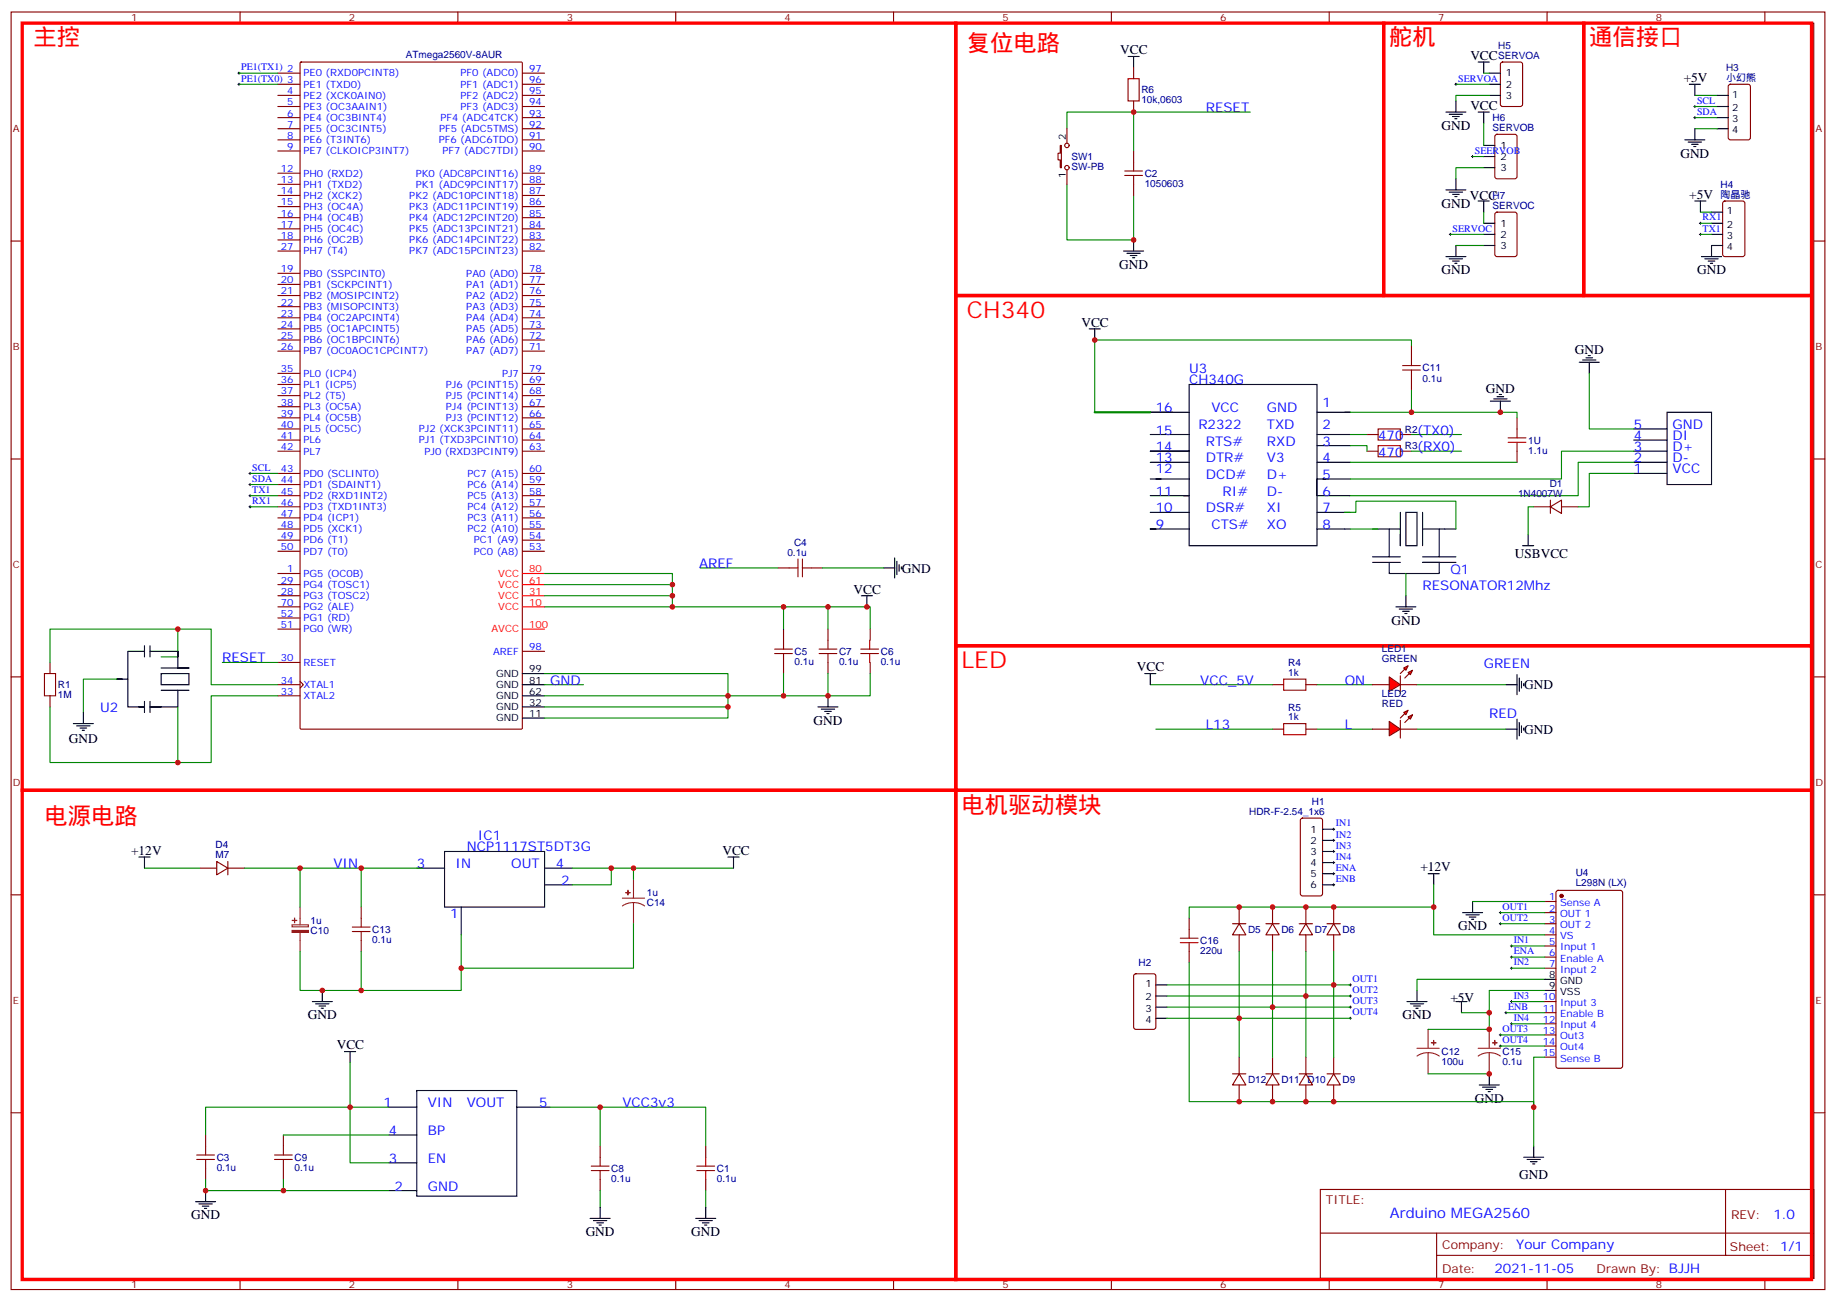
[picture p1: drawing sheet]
<svg xmlns="http://www.w3.org/2000/svg" width="583mm" height="413mm" viewBox="0 0 583 413" stroke-linecap="round" stroke-linejoin="round" font-family="sans-serif">
<g fill="none" stroke="#870000" stroke-width=".35">
<path d="M3.5 3.8h575.8v405.4h-575.8zM7.1 7.3h568.6v398.3h-568.6zM76.2 3.8v3.5M95.3 19.9l.3-.2h69.9l.3 .2v211.1l-.2 .3-70 .1-.3-.2zM145.3 3.8v3.5M214.5 3.8v3.5M283.6 3.8v3.5M352.8 3.8v3.5M421.9 3.8v3.5M476.5 19.9l.5-.2h5.6l.7 .4v13l-.5 .6-5.8 .1-.7-.5-.1-12.9zM491.1 3.8v3.5M560.2 3.8v3.5"/>
<path d="M88.2 26.7h7M88.2 30.3h7M88.2 37.3h7M88.2 33.8h7M88.2 23.2h7M165.8 26.7h7.1M165.8 30.3h7.1M165.8 37.3h7.1M165.8 33.8h7.1M165.8 23.2h7.1M359.8 21.4v3.6M359.8 32v3.6"/>
<path d="M548.8 26.9l.5-.2h5.6l.7 .5v16.5l-.4 .6-5.9 .1-.7-.5v-16.5zM88.2 40.9h7M88.2 44.4h7M88.2 47.9h7M88.2 58.5h7M88.2 55h7M165.8 40.9h7.1M165.8 44.4h7.1M165.8 47.9h7.1M165.8 58.5h7.1M165.8 55h7.1M336.5 46.1h.4v7.1h-.4v-2.5h-.7v-2.1h.7z"/>
<path d="M338.7 40.9v4.5M338.7 53.9v4.6M359.8 47.9v3.5M359.8 58.5v3.5M474.7 42.8l.5-.2h5.6l.7 .4v13l-.4 .7h-5.9l-.7-.4v-13zM3.5 76.5h3.6M88.2 62h7M88.2 72.6h7M88.2 69.1h7M88.2 65.5h7M88.2 76.1h7M88.2 79.7h7"/>
<path d="M165.8 62h7.1M165.8 72.6h7.1M165.8 69.1h7.1M165.8 65.5h7.1M165.8 76.1h7.1M165.8 79.7h7.1M474.7 67.5l.5-.2h5.6l.7 .4v13l-.4 .7h-5.9l-.7-.4v-13zM547 64l.5-.2h5.7l.6 .4 .1 16.5-.5 .7h-5.9l-.6-.4-.1-16.5zM575.7 76.5h3.6M88.2 97.3h7M88.2 90.2h7M88.2 93.8h7"/>
<path d="M88.2 86.7h7M165.8 97.3h7.1M165.8 90.2h7.1M165.8 93.8h7.1M165.8 86.7h7.1M88.2 100.8h7M88.2 111.4h7M88.2 104.4h7M88.2 107.9h7M88.2 118.5h7M165.8 100.8h7.1M165.8 111.4h7.1"/>
<path d="M165.8 104.4h7.1M165.8 107.9h7.1M165.8 118.5h7.1M448 109.6v3.6M88.2 125.5h7M88.2 122h7M88.2 129h7M88.2 132.6h7M88.2 136.1h7M88.2 139.6h7M165.8 125.5h7.1M165.8 122h7.1"/>
<path d="M165.8 129h7.1M165.8 132.6h7.1M165.8 136.1h7.1M165.8 139.6h7.1M433.9 137.9h3.5M444.5 137.9h3.5M448 120.2v3.6M481.5 132.6v3.5M3.5 145.6h3.6M88.2 143.2h7M88.2 157.3h7M88.2 153.7h7"/>
<path d="M88.2 150.2h7M165.8 143.2h7.1M165.8 157.3h7.1M165.8 153.7h7.1M165.8 150.2h7.1M433.9 143.2h3.5M444.5 143.2h3.5M481.5 143.2v3.5M492.1 158.7v4.2M575.7 145.6h3.6M88.2 171.4h7M88.2 167.9h7"/>
<path d="M88.2 164.3h7M88.2 160.8h7M88.2 174.9h7M165.8 171.4h7.1M165.8 167.9h7.1M165.8 164.3h7.1M165.8 160.8h7.1M165.8 174.9h7.1M486.8 160.8h5.3M492.1 160.8l3.6-2.1v4.2zM495.7 160.8h5.2M88.2 182h7"/>
<path d="M88.2 199.6h7M88.2 196.1h7M88.2 192.5h7M88.2 189h7M88.2 185.5h7M246.9 180.2h3.6M248.7 199.6v3.5M257.5 180.2h3.6M262.8 199.6v3.5M276.2 199.6v3.5M3.5 214.8h3.6M15.9 210.2v3.5"/>
<path d="M88.2 210.2h7M88.2 217.2h7M95.2 216.2l1.1 1-1.1 1.1M165.8 206.7h7.1M248.7 210.2v3.5M262.8 210.2v3.5M276.2 210.2v3.5M403.9 217.2h3.6M414.5 217.2h3.5M575.7 214.8h3.6M15.9 220.8v3.5M88.2 220.8h7"/>
<path d="M403.9 231.4h3.6M414.5 231.4h3.5M413 259.8l.5-.2h5.6l.7 .4v23.6l-.5 .6-5.8 .1-.7-.5-.1-23.5zM63.5 275.4h5.3M68.8 273.3l3.5 2.1-3.5 2.2zM72.3 275.4h5.3M72.3 273.3v4.3M3.5 283.9h3.6M114.7 287.8v3.5M114.7 298.4v3.5M377.5 291.3v3.6M391.2 293.1h4.3"/>
<path d="M393.3 293.1l2.2 3.5h-4.3zM393.3 287.8v5.3M393.3 296.6v5.3M401.8 293.1h4.2M403.9 293.1l2.1 3.5h-4.2zM403.9 287.8v5.3M403.9 296.6v5.3M412.4 293.1h4.2M414.5 293.1l2.1 3.5h-4.2zM414.5 287.8v5.3M414.5 296.6v5.3M421.2 293.1h4.2"/>
<path d="M423.3 293.1l2.1 3.5h-4.2zM423.3 287.8v5.3M423.3 296.6v5.3M490.4 296.6h3.5M490.4 293.1h3.5M490.4 289.6h3.5M490.4 286h3.5M494.1 282.7l.5-.2h19.7l.7 .4 .1 55.3-.5 .7h-20l-.7-.4v-55.3zM575.7 283.9h3.6M360.1 309.2l.4-.2h5.7l.6 .4 .1 16.5-.5 .6-5.9 .1-.6-.5-.1-16.4zM377.5 301.9v3.5M490.4 317.8h3.5"/>
<path d="M490.4 307.2h3.5M490.4 303.7h3.5M490.4 300.1h3.5M393.3 335.4v5.3M403.9 335.4v5.3M414.5 335.4v5.3M423.3 335.4v5.3M490.4 335.4h3.5M490.4 331.9h3.5M490.4 328.4h3.5M490.4 324.8h3.5M490.4 321.3h3.5"/>
<path d="M3.5 353.1h3.6M391.2 340.7h4.3M393.3 340.7l2.2 3.5h-4.3zM393.3 344.2v5.3M401.8 340.7h4.2M403.9 340.7l2.1 3.5h-4.2zM403.9 344.2v5.3M412.4 340.7h4.2M414.5 340.7l2.1 3.5h-4.2zM414.5 344.2v5.3M421.2 340.7h4.2M423.3 340.7l2.1 3.5h-4.2z"/>
<path d="M423.3 344.2v5.3M575.7 353.1h3.6M65.3 360.1v3.5M65.3 370.7v3.5M90 360.1v3.5M90 370.7v3.5M190.5 363.6v3.6M190.5 374.2v3.6M224 363.6v3.6M224 374.2v3.6M419.1 377.4h156.6v28.2h-156.6zM547.7 377.4v20.9"/>
<path d="M419.1 391.2h156.5M456 398.3h119.6M456 391.2v14.2M76.2 405.6v3.6M145.3 405.6v3.6M214.5 405.6v3.6M283.6 405.6v3.6M352.8 405.6v3.6M421.9 405.6v3.6M491.1 405.6v3.6M560.2 405.6v3.6"/>
<circle cx="338.7" cy="46.1" r=".71"/>
<circle cx="338.7" cy="53.2" r=".71"/>
</g>
<path d="M165.8 199.6h7.1M165.8 189h7.1M165.8 182h7.1M165.8 192.5h7.1M165.8 185.5h7.1" fill="none" stroke="#f00" stroke-width=".35"/>
<g fill="none" stroke="#000" stroke-width=".35">
<path d="M358.1 17.9h3.5M359.8 17.9v3.5M469.2 19.7h3.5M471 19.7v3.5M459 35.6h6.3M460 36.3h4.3M461.1 37h2.1M461.8 37.7h.7M462.1 32v3.6M469.2 35.6h3.5M471 35.6v3.5M472.7 30.3h3.5"/>
<path d="M472.7 26.7h3.5M472.7 23.2h3.5M536.2 26.7h3.6M538 26.7v3.6M545 30.3h3.6M545 33.8h3.6M545 37.3h3.6M462.1 56.7v3.6M471 53.2h3.5M471 46.1h3.5M471 49.7h3.5M534.8 44.4h6.4"/>
<path d="M535.9 45.1h4.2M536.9 45.8h2.1M537.6 46.5h.7M538 40.9v3.5M545 40.9h3.6M356.7 79.7h6.3M359.8 76.1v3.6M459 60.3h6.3M460 61h4.3M461.1 61.7h2.1M461.8 62.4h.7M462.1 77.9v3.5"/>
<path d="M469.2 63.8h3.5M471 70.8h3.5M471 74.4h3.5M471 77.9h3.5M471 63.8v3.5M538 63.8h3.5M539.8 63.8v3.5M543.3 67.3h3.5M543.3 70.8h3.5M543.3 74.4h3.5M546.8 77.9h-3.5v3.5M357.7 80.4h4.2"/>
<path d="M358.8 81.1h2.1M359.5 81.8h.7M459 81.4h6.3M460 82.1h4.3M461.1 82.8h2.1M461.8 83.5h.7M540.1 81.4h6.4M541.2 82.1h4.2M542.2 82.8h2.1M542.9 83.5h.7M345.7 104.4h3.5M347.5 104.4v3.5"/>
<path d="M501.3 114.9h6.3M502.4 114.2h4.2M503.4 113.5h2.1M504.1 112.8h.7M504.5 114.9v3.6M365.1 137.9h12.4M372.2 130.8h-7.1h12.4M377.5 122h40.5v51.1h-40.5zM418 130.8h10.6h-1.7M418 137.9h10.6M473.1 127.3h6.3M474.1 126.6h4.3"/>
<path d="M475.2 125.9h2.1M475.9 125.2h.7M476.2 127.3v3.5M518.6 139.6h10.6M518.6 136.1h10.6M529.2 130.8h14.1v22.9h-14.1zM365.1 157.3h12.4h-1.8M365.1 146.7h12.4M365.1 152h12.4M377.5 143.2h-12.4h12.4M418 141.4h10.6M418 146.7h10.6"/>
<path d="M419.8 152h8.8M421.6 152h-3.6v5.3h10.6M518.6 146.7h10.6M518.6 150.2h10.6M518.6 143.2h10.6M284 177v6.4M284.7 178.1v4.2M285.4 179.1v2.2M286.1 179.8v.8M365.1 162.6h12.4M366.9 167.9h-1.8h12.4M418 162.6h10.6"/>
<path d="M418 167.9h10.6M435.7 167.9h8.8M435.7 178.4h8.8M441 167.9v8.8h-5.3M441 178.4v3.6h15.8v-3.6h-5.2h10.5M441 176.7h3.5M444.5 162.6v10.5v-3.5M446.3 162.6h3.5v10.5h-3.5zM451.6 167.9h10.5M451.6 162.6v10.5M451.6 176.7h10.5M456.8 167.9v8.8"/>
<path d="M483.3 173.1h3.5M485.1 169.6v3.5M273.4 189h3.5M275.2 189v3.5M280.5 180.2h3.5M443.1 192.5h6.3M444.1 193.3h4.3M445.2 194h2.1M445.9 194.7h.7M446.3 189v3.5M38.8 215.5h-1.8h3.6M45.9 206.7h-5.3v17.6h5.3h-1.8"/>
<path d="M45.9 204.9v3.5M47.6 206.7h8.8M47.6 204.9v3.5M51.2 213.7h8.8v3.5h-8.8zM51.2 219h8.8M56.4 208.4v-1.7v5.2h3.6h-8.8M56.4 219v5.3h-8.8h3.6M165.8 217.2h7.1M165.8 213.7h7.1M363.4 213.7h3.5M365.1 213.7v3.5M478 217.2h3.5"/>
<path d="M481.5 214.1v6.3M482.2 215.1v4.3M483 216.2v2.1M483.7 216.9v.7M23.3 229.6h6.3M24.3 230.3h4.3M25.4 231h2.1M26.1 231.7h.7M26.5 226.1v3.5M45.9 222.5v3.6M47.6 222.5v3.6M165.8 227.8h7.1"/>
<path d="M165.8 224.3h7.1M165.8 220.8h7.1M259.6 224.3h6.4M260.7 225h4.2M261.8 225.7h2.1M262.5 226.4h.7M262.8 220.8v3.5M478 231.4h3.5M481.5 228.2v6.3M482.2 229.2v4.3M483 230.3v2.1M483.7 231v.7"/>
<path d="M44.1 271.9h3.5M45.9 271.9v3.5M132.3 275.4h8.8M141.1 270.2h31.8v17.6h-31.8zM172.9 275.4h8.8M231.1 271.9h3.5M232.8 271.9v3.5M419.8 277.2h3.5M419.8 263.1h3.5M419.8 266.6h3.5M419.8 270.2h3.5M419.8 273.7h3.5"/>
<path d="M453.3 277.2h3.5M455.1 277.2v3.5M146.4 287.8v8.8M172.9 280.7h8.8M419.8 280.7h3.5M464.3 289.6h6.3M465.3 290.3h4.2M466.4 291h2.1M467.1 291.7h.7M467.4 286v3.6M99.1 317.8h6.4M100.2 318.5h4.2"/>
<path d="M101.2 319.2h2.2M102 319.9h.7M102.3 314.3v3.5M366.9 312.5h3.5M366.9 316h3.5M366.9 319.5h3.5M446.6 317.8h6.4M447.7 318.5h4.2M448.7 319.2h2.1M449.4 319.9h.7M449.8 314.3v3.5M462.1 317.8h3.6"/>
<path d="M463.9 317.8v3.5M490.4 314.3h3.5M490.4 310.7h3.5M109.4 333.7h3.5M111.1 333.7v3.5M366.9 323.1h3.5M123.5 351.3h8.8M132.3 346h31.7v33.5h-31.7zM164 351.3h10.6M469.5 344.2h6.4M470.6 344.9h4.2M471.7 345.7h2.1"/>
<path d="M472.4 346.4h.7M472.7 340.7v3.5M65.3 377.8v3.5M123.5 360.1h8.8M123.5 368.9h8.8M123.5 377.8h8.8M483.7 367.2h6.3M484.7 367.9h4.2M485.8 368.6h2.1M486.5 369.3h.7M486.8 363.6v3.6M62.1 381.3h6.3"/>
<path d="M63.1 382h4.3M64.2 382.7h2.1M64.9 383.4h.7M187.3 386.6h6.4M188.4 387.3h4.2M189.4 388h2.2M190.1 388.7h.8M190.5 383v3.6M220.8 386.6h6.4M221.9 387.3h4.2M223 388h2.1M223.7 388.7h.7"/>
<path d="M224 383v3.6"/>
</g>
<g fill="none" stroke="#008700" stroke-width=".35">
<path d="M359.8 35.6v12.3M396.9 35.6h-58.2v5.3M462.1 26.7h10.6M471 39.1v7M471 23.2h1.7M472.7 30.3h-10.6v1.7M538 30.3h7M538 33.8h7M538 37.3h7M338.7 58.5v17.6h21.1v-14.1M467.4 49.7h3.6M471 53.2h-8.9v3.5"/>
<path d="M538 40.9h7M460.4 74.4h10.6M462.1 77.9h8.9M471 67.3v3.5M539.8 70.8h3.5M539.8 74.4h3.5M539.8 67.3h3.5M448 109.6v-1.7h-100.5v22.9M504.5 118.5v17.6h14.1M428.6 137.9h5.3M448 123.8v7h-19.4M448 130.8h33.5v1.8"/>
<path d="M448 137.9h15.9M428.6 141.4h5.3v1.8M428.6 146.7h52.9M448 143.2h15.9M518.6 143.2h-22.9v8.8h-67.1M518.6 146.7h-17.7v10.6h-72.3M518.6 150.2h-14.1v10.6h-3.6M426.9 162.6h3.5v-3.6h31.7v8.9M428.6 167.9h8.8M486.8 160.8h-1.7v8.8M56.4 199.6h-40.5v10.6M172.9 185.5h40.5v3.5h-40.5"/>
<path d="M172.9 182h40.5v3.5M172.9 192.5h103.3v7.1M213.4 189v3.5M222.2 180.2h24.7M248.7 192.5v7.1M261.1 180.2h19.4M262.8 192.5v7.1M446.3 182v7M37 215.5h-10.5v10.6M51.2 208.4h5.2v-8.8h10.6v17.6h21.2M70.6 210.2h17.6M172.9 213.7h58.2v10.6h-58.2"/>
<path d="M172.9 217.2h12.3M248.7 213.7v7.1M262.8 213.7v7.1M276.2 213.7v7.1h-103.3M365.1 217.2h38.8M418 217.2h17.7M449.8 217.2h28.2M15.9 224.3v17.6h40.5v-17.6M88.2 220.8h-21.2v21.1h-10.6M231.1 224.3v3.5h-58.2M366.9 231.4h37M418 231.4h17.7"/>
<path d="M449.8 231.4h28.2M45.9 275.4h17.6M77.6 275.4h56.5M95.2 275.4v12.4M114.7 275.4v12.4M181.7 275.4h19.4v3.6M194 275.4v5.3h-12.3M201.1 275.4h31.7M146.4 296.6v17.7h-51.2v-12.4M201.1 293.1v14.1h-54.7M455.1 280.7v15.9h35.3M455.1 287.8h-77.6v3.5"/>
<path d="M467.4 286h23M476.2 289.6h14.2M476.2 293.1h14.2M114.7 301.9v12.4M370.4 312.5h58.2M370.4 316h58.2M370.4 319.5h58.2M377.5 305.4v44.1h109.3v1.8M393.3 301.9v33.5M403.9 301.9v33.5M414.5 301.9v33.5M423.3 301.9v33.5"/>
<path d="M479.8 300.1h10.6M479.8 317.8h10.6M479.8 307.2h10.6M479.8 303.7h10.6M490.4 310.7h-40.6v3.6M490.4 314.3h-17.7v7h-8.8M111.1 337.2v31.7h12.4M370.4 323.1h58.2M472.7 321.3v5.3h-19.4M476.2 328.4h14.2M476.2 331.9h14.2M478 321.3h12.4"/>
<path d="M479.8 324.8h10.6M490.4 335.4h-3.6v28.2M123.5 351.3h-58.2v8.8M174.6 351.3h49.4v12.3M190.5 351.3v12.3M453.3 340.7h19.4M65.3 374.2v3.6h58.2M90 360.1h33.5M90 374.2v3.6M190.5 377.8v5.2M224 377.8v5.2"/>
</g>
<g fill="none" stroke="#a10000" stroke-width=".35">
<path d="M358.1 25h3.5v7h-3.5zM357 55.7h5.7M357 54.3h5.7M359.8 51.4v2.9M359.8 55.7v2.8M445.2 117.4h5.6M445.2 116h5.6M448 113.2v2.8M448 117.4v2.8M437.4 136.1h7.1v3.5h-7.1zM478.7 138.9h5.7M481.5 136.1v2.8"/>
<path d="M437.4 141.4h7.1v3.5h-7.1zM478.7 140.3h5.7M481.5 140.3v2.9M253.3 177.4v5.6M254.7 177.4v5.6M250.5 180.2h2.8M254.7 180.2h2.8M14.1 213.7h3.5v7.1h-3.5zM245.9 207.4h5.6M245.9 206h5.6M248.7 203.1v2.9M248.7 207.4v2.8"/>
<path d="M260 207.4h5.6M260 206h5.6M262.8 203.1v2.9M262.8 207.4v2.8M273.2 207.4h5.7M273.2 206h5.7M276 203.1v2.9M276 207.4v2.8M407.5 215.5h7v3.5h-7zM407.5 229.6h7v3.5h-7zM111.8 295.6h5.7M111.8 294.1h5.7"/>
<path d="M114.7 291.3v2.8M114.7 295.6v2.8M374.6 299.1h5.7M374.6 297.7h5.7M377.5 294.9v2.8M377.5 299.1v2.8M62.4 367.9h5.7M62.4 366.5h5.7M65.3 363.6v2.9M65.3 367.9v2.8M87.1 367.9h5.7M87.1 366.5h5.7"/>
<path d="M90 363.6v2.9M90 367.9v2.8M187.7 371.4h5.6M187.7 370h5.6M190.5 367.2v2.8M190.5 371.4v2.8M221.2 371.4h5.6M221.2 370h5.6M224 367.2v2.8M224 371.4v2.8"/>
</g>
<path d="M347.5 130.8h17.6" fill="none" stroke="#008700" stroke-width=".71"/>
<g fill="none" stroke="#8c2424" stroke-width=".35">
<path d="M201.1 279v6M92.7 293.4h5.2v.7h-5.2zM95.2 287.8v5.6M95.2 295.9v6M197.6 285h7M201.1 286.4l1.8 .2 1.7 .8M201.1 286.4l-1.9 .2-1.6 .8M201.1 286.4v6.7M449.8 332.6h7M453.3 334l-1.8 .2-1.7 .9M453.3 334l1.9 .2 1.6 .9M453.3 326.6v6"/>
<path d="M453.3 334v6.7M469.2 332.6h7M472.7 334l-1.8 .2-1.7 .9M472.7 334l1.9 .2 1.6 .9M472.7 326.6v6M472.7 334v6.7"/>
</g>
<g fill="#8c2424" stroke="#8c2424" stroke-width=".35">
<path d="M92.7 295.2h5.2v.6h-5.2z"/>
<path d="M92.8 292l1.4 .1z"/>
<path d="M93.5 291.3v1.4z"/>
<path d="M198.6 283.2h1.4z"/>
<path d="M199.3 282.5l.1 1.4z"/>
<path d="M454.4 330.8l1.4 .1z"/>
<path d="M455 330.1l.1 1.4z"/>
<path d="M473.8 330.8l1.4 .1z"/>
<path d="M474.5 330.1v1.4z"/>
</g>
<g fill="none" stroke="#000" stroke-width=".32">
<path d="M461.8 26.7h.7M462.1 26.4v.7M537.6 33.8h.7M537.6 37.3h.7M538 33.4v.7M538 37v.7M467.1 49.7h.7M467.4 49.3v.7M460 74.4h.7M460.4 74v.7M539.4 70.8h.7M539.4 74.4h.7"/>
<path d="M539.8 70.5v.7M539.8 74v.7M423 263.1h.7M423 266.6h.7M423 270.2h.7M423 273.7h.7M423 277.2h.7M423.3 262.7v.8M423.3 266.3v.7M423.3 269.8v.7M423.3 273.3v.7M423.3 276.9v.7"/>
<path d="M423 280.7h.7M423.3 280.4v.7M475.9 289.6h.7M475.9 293.1h.7M476.2 289.2v.7M476.2 292.7v.7M479.8 299.8v.7M428.3 312.5h.7M428.3 316h.7M428.3 319.5h.7M428.6 312.1v.7M428.6 315.7v.7"/>
<path d="M428.6 319.2v.7M479.4 300.1h.7M479.4 307.2h.7M479.4 317.8h.7M479.4 303.7h.7M479.8 303.3v.7M479.8 306.8v.8M479.8 317.4v.7M428.3 323.1h.7M428.6 322.7v.7M475.9 328.4h.7M475.9 331.9h.7"/>
<path d="M476.2 328v.7M476.2 331.5v.7M477.7 321.3h.7M478 321v.7M479.4 324.8h.7M479.8 324.5v.7"/>
</g>
<circle cx="495.7" cy="284.3" r=".53" fill="#870000" stroke="#870000" stroke-width=".35"/>
<path d="M303.4 7.3h135.8v86.5h-135.8zM439.2 7.3h63.5v86.5h-63.5zM502.7 7.3h72.3v86.5h-72.3zM303.4 93.8h271.6v111.1h-271.6zM303.4 204.9h271.6v45.9h-271.6zM7.1 250.8h296.3v155.2h-296.3z" fill="none" stroke="#f00" stroke-width="1.1"/>
<g fill="#f00" stroke="#870000" stroke-width=".35">
<path d="M441 214.8l3.5 2.4-3.5 2.2z"/>
<path d="M444.5 214.4v5.7z"/>
</g>
<g fill="#870000" stroke="#870000" stroke-width=".35">
<path d="M444.5 213.7l1.4-1.4z"/>
<path d="M445.9 215.1l1.4-1.4z"/>
</g>
<g fill="#f00" stroke="#870000" stroke-width=".35">
<path d="M445.6 211.9l1.4-.7-.7 1.5z"/>
<path d="M447 213.4l1.4-.7-.7 1.4z"/>
</g>
<path d="M435.7 217.2h5.3M444.5 217.2h5.3" fill="none" stroke="#870000" stroke-width=".35"/>
<g fill="#f00" stroke="#870000" stroke-width=".35">
<path d="M441 228.9l3.5 2.5-3.5 2.1z"/>
<path d="M444.5 228.5v5.7z"/>
</g>
<g fill="#870000" stroke="#870000" stroke-width=".35">
<path d="M444.5 227.8l1.4-1.4z"/>
<path d="M445.9 229.2l1.4-1.4z"/>
</g>
<g fill="#f00" stroke="#870000" stroke-width=".35">
<path d="M445.6 226.1l1.4-.7-.7 1.4z"/>
<path d="M447 227.5l1.4-.7-.7 1.4z"/>
</g>
<path d="M435.7 231.4h5.3M444.5 231.4h5.3" fill="none" stroke="#870000" stroke-width=".35"/>
<path d="M303.4 250.8h271.6v155.2h-271.6z" fill="none" stroke="#f00" stroke-width="1.1"/>
<path d="M75.5 26.7h.7M75.5 23.2h.7M75.8 22.9v.7M75.8 26.4v.7M79 150.2h.7M79 153.7h.7M79 157.3h.7M79.4 149.9v.7M79.4 153.4v.7M79.4 156.9v.7M79 160.8h.7M79.4 160.4v.7" fill="none" stroke="#000" stroke-width=".32"/>
<path d="M75.8 26.7h12.4M75.8 23.2h12.4M79.4 150.2h8.8M79.4 153.7h8.8M79.4 157.3h8.8M79.4 160.8h8.8" fill="none" stroke="#008700" stroke-width=".35"/>
<g fill="#c00">
<circle cx="448" cy="130.8" r=".88"/>
<circle cx="476.3" cy="130.8" r=".88"/>
<circle cx="359.8" cy="35.6" r=".88"/>
<circle cx="248.7" cy="192.5" r=".88"/>
<circle cx="262.8" cy="192.5" r=".88"/>
<circle cx="213.4" cy="185.5" r=".88"/>
<circle cx="111.1" cy="351.3" r=".88"/>
<circle cx="90" cy="377.8" r=".88"/>
<circle cx="190.5" cy="351.3" r=".88"/>
<circle cx="65.3" cy="377.8" r=".88"/>
<circle cx="359.8" cy="76.1" r=".88"/>
<circle cx="95.3" cy="275.4" r=".88"/>
<circle cx="114.7" cy="275.4" r=".88"/>
<circle cx="114.7" cy="314.3" r=".88"/>
<circle cx="146.4" cy="307.2" r=".88"/>
<circle cx="194" cy="275.4" r=".88"/>
<circle cx="201.1" cy="275.4" r=".88"/>
<circle cx="102.3" cy="314.3" r=".88"/>
<circle cx="213.4" cy="189" r=".88"/>
<circle cx="262.8" cy="220.8" r=".88"/>
<circle cx="248.7" cy="220.8" r=".88"/>
<circle cx="213.4" cy="192.5" r=".88"/>
<circle cx="231.1" cy="220.8" r=".88"/>
<circle cx="231.1" cy="224.3" r=".88"/>
<circle cx="275.2" cy="192.5" r=".88"/>
<circle cx="347.5" cy="107.9" r=".88"/>
<circle cx="472.7" cy="321.3" r=".88"/>
<circle cx="472.7" cy="326.6" r=".88"/>
<circle cx="472.7" cy="340.7" r=".88"/>
<circle cx="403.9" cy="287.8" r=".88"/>
<circle cx="414.5" cy="287.8" r=".88"/>
<circle cx="414.5" cy="349.5" r=".88"/>
<circle cx="403.9" cy="349.5" r=".88"/>
<circle cx="486.8" cy="351.3" r=".88"/>
<circle cx="423.3" cy="349.5" r=".88"/>
<circle cx="455.1" cy="287.8" r=".88"/>
<circle cx="423.3" cy="287.8" r=".88"/>
<circle cx="393.3" cy="287.8" r=".88"/>
<circle cx="393.3" cy="349.5" r=".88"/>
<circle cx="414.5" cy="316" r=".88"/>
<circle cx="403.9" cy="319.5" r=".88"/>
<circle cx="393.3" cy="323.1" r=".88"/>
<circle cx="423.3" cy="312.5" r=".88"/>
<circle cx="56.4" cy="199.6" r=".88"/>
<circle cx="56.4" cy="241.9" r=".88"/>
</g>
<path d="M7.1 7.3h296.3v243.5h-296.3z" fill="none" stroke="#f00" stroke-width="1.1"/>
<g font-size="7.4" fill="#f00">
<text x="10.6" y="14.4">主控</text>
<text x="306.9" y="16.2">复位电路</text>
<text x="441" y="14.4">舵机</text>
<text x="504.5" y="14.4">通信接口</text>
<text x="306.9" y="100.8">CH340</text>
<text x="305.2" y="211.9">LED</text>
<text x="305.2" y="257.8">电机驱动模块</text>
<text x="14.1" y="261.3">电源电路</text>
</g>
<text font-size="4.6" fill="#00f" x="441.2" y="386.4">Arduino MEGA2560</text>
<g font-size="4.2">
<text x="355.6" y="17.2">VCC</text>
<text x="466.7" y="19">VCC</text>
<text x="534.5" y="26">+5V</text>
<text x="466.7" y="34.9">VCC</text>
<text x="457.6" y="41.2">GND</text>
<text x="533.4" y="50">GND</text>
<text x="457.6" y="65.9">GND</text>
<text x="466.6" y="63.5">VCC</text>
<text x="536.2" y="63.1">+5V</text>
<text x="355.2" y="85.3">GND</text>
<text x="457.6" y="87.1">GND</text>
<text x="538.7" y="87.1">GND</text>
<text x="343.3" y="103.6">VCC</text>
<text x="499.9" y="112.5">GND</text>
<text x="471.7" y="124.8">GND</text>
<text x="480.8" y="177">USBVCC</text>
<text x="286.3" y="181.7">GND</text>
<text x="270.9" y="188.3">VCC</text>
<text x="441.7" y="198.2">GND</text>
<text x="360.9" y="213">VCC</text>
<text x="483.8" y="218.6">GND</text>
<text x="258.2" y="229.9">GND</text>
<text x="483.8" y="232.8">GND</text>
<text x="21.9" y="235.6">GND</text>
<text x="41.6" y="271.2">+12V</text>
<text x="229.3" y="271.2">VCC</text>
<text x="450.8" y="276.5">+12V</text>
<text x="462.8" y="295.2">GND</text>
<text x="460.4" y="317.8">+5V</text>
<text x="97.7" y="323.4">GND</text>
<text x="445.2" y="323.4">GND</text>
<text x="106.9" y="333">VCC</text>
<text x="468.1" y="349.9">GND</text>
<text x="482.2" y="373.9">GND</text>
<text x="60.7" y="386.9">GND</text>
<text x="185.9" y="392.2">GND</text>
<text x="219.4" y="392.2">GND</text>
</g>
<g font-size="4.2" fill="#00f">
<text x="382.8" y="35.6">RESET</text>
<text x="377.5" y="118.5">U3</text>
<text x="377.5" y="122">CH340G</text>
<text x="366.9" y="130.8">16</text>
<text x="384.5" y="130.8">VCC</text>
<text x="402.2" y="130.8">GND</text>
<text x="419.8" y="129">1</text>
<text x="366.9" y="137.9">15</text>
<text x="380.4" y="136.1">R2322</text>
<text x="402.2" y="136.1">TXD</text>
<text x="419.8" y="136.1">2</text>
<text x="449.8" y="137.9">(TX0)</text>
<text x="518.6" y="136.1">5</text>
<text x="530.9" y="136.1">GND</text>
<text x="366.9" y="143.2">14</text>
<text x="382.8" y="141.4">RTS#</text>
<text x="402.2" y="141.4">RXD</text>
<text x="419.8" y="141.4">3</text>
<text x="437.4" y="139.6">470</text>
<text x="449.8" y="143.2">(RX0)</text>
<text x="518.6" y="143.2">3</text>
<text x="518.6" y="139.6">4</text>
<text x="530.9" y="139.6">DI</text>
<text x="530.9" y="143.2">D+</text>
<text x="366.9" y="146.7">13</text>
<text x="382.8" y="146.7">DTR#</text>
<text x="402.2" y="146.7">V3</text>
<text x="419.8" y="146.7">4</text>
<text x="437.4" y="144.9">470</text>
<text x="518.6" y="146.7">2</text>
<text x="530.9" y="146.7">D-</text>
<text x="366.9" y="150.2">12</text>
<text x="382.8" y="152">DCD#</text>
<text x="402.2" y="152">D+</text>
<text x="419.8" y="152">5</text>
<text x="518.6" y="150.2">1</text>
<text x="530.9" y="150.2">VCC</text>
<text x="366.9" y="157.3">11</text>
<text x="388.1" y="157.3">RI#</text>
<text x="402.2" y="157.3">D-</text>
<text x="419.8" y="157.3">6</text>
<text x="366.9" y="167.9">9</text>
<text x="366.9" y="162.6">10</text>
<text x="382.8" y="162.6">DSR#</text>
<text x="384.5" y="167.9">CTS#</text>
<text x="402.2" y="162.6">XI</text>
<text x="402.2" y="167.9">XO</text>
<text x="419.8" y="162.6">7</text>
<text x="419.8" y="167.9">8</text>
<text x="221.9" y="180.2">AREF</text>
<text x="460.4" y="182">Q1</text>
<text x="451.6" y="187.3">RESONATOR12Mhz</text>
<text x="70.6" y="210.2">RESET</text>
<text x="471" y="211.9">GREEN</text>
<text x="174.6" y="217.2">GND</text>
<text x="381" y="217.2">VCC_5V</text>
<text x="426.9" y="217.2">ON</text>
<text x="31.7" y="226.1">U2</text>
<text x="472.7" y="227.8">RED</text>
<text x="382.8" y="231.4">L13</text>
<text x="426.9" y="231.4">L</text>
<text x="151.7" y="266.6">IC1</text>
<text x="105.8" y="275.4">VIN</text>
<text x="132.3" y="275.4">3</text>
<text x="144.6" y="275.4">IN</text>
<text x="148.2" y="270.2">NCP1117ST5DT3G</text>
<text x="162.3" y="275.4">OUT</text>
<text x="176.4" y="275.4">4</text>
<text x="178.2" y="280.7">2</text>
<text x="142.9" y="291.3">1</text>
<text x="121.7" y="351.3">1</text>
<text x="135.8" y="351.3">VIN</text>
<text x="148.2" y="351.3">VOUT</text>
<text x="171.1" y="351.3">5</text>
<text x="197.6" y="351.3">VCC3v3</text>
<text x="123.5" y="360.1">4</text>
<text x="135.8" y="360.1">BP</text>
<text x="123.5" y="368.9">3</text>
<text x="135.8" y="368.9">EN</text>
<text x="125.2" y="377.8">2</text>
<text x="135.8" y="377.8">GND</text>
<text x="562.9" y="386.7">1.0</text>
<text x="481.3" y="396.2">Your Company</text>
<text x="474.4" y="404">2021-11-05</text>
</g>
<g font-size="3.9" fill="#800">
<text x="420.9" y="382">TITLE:</text>
<text x="549.5" y="386.7">REV:</text>
<text x="457.8" y="396.2">Company:</text>
<text x="549.1" y="396.8">Sheet: 1/1</text>
<text x="457.8" y="403.9">Date:</text>
<text x="506.8" y="403.9">Drawn By: BJJH</text>
</g>
<g font-size="3.2" fill="#800">
<text x="41.6" y="6.8">1</text>
<text x="110.8" y="6.8">2</text>
<text x="179.9" y="6.8">3</text>
<text x="249.1" y="6.8">4</text>
<text x="318.2" y="6.8">5</text>
<text x="387.3" y="6.8">6</text>
<text x="456.5" y="6.8">7</text>
<text x="525.6" y="6.8">8</text>
<text x="4.1" y="41.9">A</text>
<text x="576.3" y="41.9">A</text>
<text x="4.1" y="111.1">B</text>
<text x="576.3" y="111.1">B</text>
<text x="4.1" y="180.2">C</text>
<text x="576.3" y="180.2">C</text>
<text x="4.1" y="249.3">D</text>
<text x="576.3" y="249.3">D</text>
<text x="4.1" y="318.5">E</text>
<text x="576.3" y="318.5">E</text>
<text x="41.6" y="408.6">1</text>
<text x="110.8" y="408.6">2</text>
<text x="179.9" y="408.6">3</text>
<text x="249.1" y="408.6">4</text>
<text x="318.2" y="408.6">5</text>
<text x="387.3" y="408.6">6</text>
<text x="456.5" y="408.6">7</text>
<text x="525.6" y="408.6">8</text>
</g>
<g font-size="3.2" fill="#000080">
<text x="475.6" y="15.4">H5</text>
<text x="128.8" y="18.4">ATmega2560V-8AUR</text>
<text x="475.6" y="18.6">SERVOA</text>
<text x="547.9" y="22.5">H3</text>
<text x="362.3" y="29.6">R6</text>
<text x="547.9" y="25.7">小幻熊</text>
<text x="362.3" y="32.8">10k,0603</text>
<text x="473.8" y="41.6">SERVOB</text>
<text x="473.8" y="38.3">H6</text>
<text x="340.1" y="54">SW-PB</text>
<text x="340.1" y="50.8">SW1</text>
<text x="363.4" y="59.3">1050603</text>
<text x="363.4" y="56.1">C2</text>
<text x="546.1" y="59.5">H4</text>
<text x="473.8" y="63">H7</text>
<text x="546.1" y="62.7">陶晶驰</text>
<text x="473.8" y="66.3">SERVOC</text>
<text x="451.6" y="117.8">C11</text>
<text x="451.6" y="121">0.1u</text>
<text x="445.9" y="137.2">R2</text>
<text x="445.9" y="142.5">R3</text>
<text x="485.1" y="144">1.1u</text>
<text x="485.1" y="140.8">1U</text>
<text x="491.9" y="154.6">D1</text>
<text x="481.9" y="157.6">1N4007W</text>
<text x="252" y="173.2">C4</text>
<text x="249.9" y="176.3">0.1u</text>
<text x="252.2" y="207.8">C5</text>
<text x="266.4" y="207.8">C7</text>
<text x="279.6" y="207.8">C6</text>
<text x="438.6" y="207">LED1</text>
<text x="252.2" y="211">0.1u</text>
<text x="266.3" y="211">0.1u</text>
<text x="279.6" y="211">0.1u</text>
<text x="408.9" y="214.4">1k</text>
<text x="408.9" y="211.3">R4</text>
<text x="438.6" y="210.2">GREEN</text>
<text x="18.3" y="221.5">1M</text>
<text x="18.3" y="218.4">R1</text>
<text x="438.6" y="221.1">LED2</text>
<text x="408.9" y="225.5">R5</text>
<text x="438.6" y="224.3">RED</text>
<text x="408.9" y="228.5">1k</text>
<text x="416.4" y="255.3">H1</text>
<text x="396.5" y="258.5">HDR-F-2.54_1x6</text>
<text x="68.5" y="269.2">D4</text>
<text x="68.4" y="272.3">M7</text>
<text x="500.2" y="281.3">L298N (LX)</text>
<text x="500.2" y="278.1">U4</text>
<text x="205.3" y="284.2">1u</text>
<text x="205.3" y="287.4">C14</text>
<text x="98.6" y="293">1u</text>
<text x="98.6" y="296.2">C10</text>
<text x="118.2" y="299.2">0.1u</text>
<text x="118.2" y="296">C13</text>
<text x="381" y="299.5">C16</text>
<text x="396.2" y="296">D5</text>
<text x="406.8" y="296">D6</text>
<text x="417.3" y="296">D7</text>
<text x="426.2" y="296">D8</text>
<text x="381" y="302.7">220u</text>
<text x="361.4" y="306.6">H2</text>
<text x="457.6" y="334.8">C12</text>
<text x="477" y="334.8">C15</text>
<text x="457.6" y="338">100u</text>
<text x="477" y="338">0.1u</text>
<text x="396.2" y="343.6">D12</text>
<text x="406.8" y="343.6">D11</text>
<text x="415" y="343.6">D10</text>
<text x="426.2" y="343.6">D9</text>
<text x="68.8" y="371.5">0.1u</text>
<text x="68.8" y="368.3">C3</text>
<text x="93.5" y="371.5">0.1u</text>
<text x="93.5" y="368.3">C9</text>
<text x="194" y="371.8">C8</text>
<text x="227.5" y="371.8">C1</text>
<text x="194" y="375">0.1u</text>
<text x="227.5" y="375">0.1u</text>
</g>
<g font-size="3.2" fill="#00f">
<text x="76.6" y="22.3">PE1(TX1) 2</text>
<text x="167.9" y="22.9">97</text>
<text x="76.6" y="25.9">PE1(TX0) 3</text>
<text x="91.1" y="29.9">4</text>
<text x="96.3" y="27.8">PE1 (TXD0)</text>
<text x="96.3" y="24.3">PE0 (RXD0PCINT8)</text>
<text x="146.2" y="27.8">PF1 (ADC1)</text>
<text x="146.2" y="24.3">PF0 (ADC0)</text>
<text x="167.9" y="26.4">96</text>
<text x="167.9" y="29.9">95</text>
<text x="462.8" y="25.9">SERVOA</text>
<text x="91.1" y="33.4">5</text>
<text x="96.3" y="34.9">PE3 (OC3AAIN1)</text>
<text x="96.3" y="31.3">PE2 (XCK0AIN0)</text>
<text x="146.2" y="31.3">PF2 (ADC2)</text>
<text x="146.2" y="34.9">PF3 (ADC3)</text>
<text x="167.9" y="33.4">94</text>
<text x="538.7" y="32.9">SCL</text>
<text x="91.1" y="37">6</text>
<text x="91.1" y="40.5">7</text>
<text x="96.3" y="38.4">PE4 (OC3BINT4)</text>
<text x="96.3" y="41.9">PE5 (OC3CINT5)</text>
<text x="139.4" y="41.9">PF5 (ADC5TMS)</text>
<text x="139.8" y="38.4">PF4 (ADC4TCK)</text>
<text x="167.9" y="37">93</text>
<text x="167.9" y="40.5">92</text>
<text x="538.7" y="36.4">SDA</text>
<text x="91.1" y="44">8</text>
<text x="91.1" y="47.6">9</text>
<text x="96.3" y="45.4">PE6 (T3INT6)</text>
<text x="139.3" y="45.4">PF6 (ADC6TDO)</text>
<text x="167.9" y="44">91</text>
<text x="167.9" y="47.6">90</text>
<text x="96.3" y="49">PE7 (CLKOICP3INT7)</text>
<text x="140.4" y="49">PF7 (ADC7TDI)</text>
<text x="468.1" y="48.8">SEERVOB</text>
<text x="89.1" y="58.1">13</text>
<text x="89.1" y="54.6">12</text>
<text x="96.3" y="59.5">PH1 (TXD2)</text>
<text x="96.3" y="56">PH0 (RXD2)</text>
<text x="131.9" y="59.5">PK1 (ADC9PCINT17)</text>
<text x="131.9" y="56">PK0 (ADC8PCINT16)</text>
<text x="167.9" y="58.1">88</text>
<text x="167.9" y="54.6">89</text>
<text x="89.1" y="61.7">14</text>
<text x="89.1" y="65.2">15</text>
<text x="96.3" y="63.1">PH2 (XCK2)</text>
<text x="129.9" y="63.1">PK2 (ADC10PCINT18)</text>
<text x="167.9" y="65.2">86</text>
<text x="167.9" y="61.7">87</text>
<text x="89.1" y="68.7">16</text>
<text x="96.3" y="66.6">PH3 (OC4A)</text>
<text x="96.3" y="70.1">PH4 (OC4B)</text>
<text x="129.9" y="70.1">PK4 (ADC12PCINT20)</text>
<text x="129.9" y="66.6">PK3 (ADC11PCINT19)</text>
<text x="167.9" y="68.7">85</text>
<text x="540.5" y="70">RX1</text>
<text x="89.1" y="72.2">17</text>
<text x="89.1" y="75.8">18</text>
<text x="96.3" y="73.7">PH5 (OC4C)</text>
<text x="96.3" y="77.2">PH6 (OC2B)</text>
<text x="129.9" y="73.7">PK5 (ADC13PCINT21)</text>
<text x="129.9" y="77.2">PK6 (ADC14PCINT22)</text>
<text x="167.9" y="72.2">84</text>
<text x="167.9" y="75.8">83</text>
<text x="461.1" y="73.5">SERVOC</text>
<text x="540.5" y="73.5">TX1</text>
<text x="89.1" y="79.3">27</text>
<text x="96.3" y="80.7">PH7 (T4)</text>
<text x="129.9" y="80.7">PK7 (ADC15PCINT23)</text>
<text x="167.9" y="79.3">82</text>
<text x="89.1" y="89.9">20</text>
<text x="89.1" y="86.4">19</text>
<text x="96.3" y="87.8">PB0 (SSPCINT0)</text>
<text x="148" y="87.8">PA0 (AD0)</text>
<text x="167.9" y="89.9">77</text>
<text x="167.9" y="86.4">78</text>
<text x="89.1" y="93.4">21</text>
<text x="96.3" y="94.8">PB2 (MOSIPCINT2)</text>
<text x="96.3" y="91.3">PB1 (SCKPCINT1)</text>
<text x="148" y="91.3">PA1 (AD1)</text>
<text x="148" y="94.8">PA2 (AD2)</text>
<text x="167.9" y="93.4">76</text>
<text x="89.1" y="96.9">22</text>
<text x="89.1" y="100.5">23</text>
<text x="96.3" y="98.4">PB3 (MISOPCINT3)</text>
<text x="96.3" y="101.9">PB4 (OC2APCINT4)</text>
<text x="148" y="101.9">PA4 (AD4)</text>
<text x="148" y="98.4">PA3 (AD3)</text>
<text x="167.9" y="100.5">74</text>
<text x="167.9" y="96.9">75</text>
<text x="89.1" y="107.5">25</text>
<text x="89.1" y="104">24</text>
<text x="96.3" y="105.4">PB5 (OC1APCINT5)</text>
<text x="148" y="105.4">PA5 (AD5)</text>
<text x="167.9" y="104">73</text>
<text x="167.9" y="107.5">72</text>
<text x="89.1" y="111.1">26</text>
<text x="96.3" y="108.9">PB6 (OC1BPCINT6)</text>
<text x="96.3" y="112.5">PB7 (OC0AOC1CPCINT7)</text>
<text x="148" y="112.5">PA7 (AD7)</text>
<text x="148" y="108.9">PA6 (AD6)</text>
<text x="167.9" y="111.1">71</text>
<text x="89.1" y="118.1">35</text>
<text x="96.3" y="119.5">PL0 (ICP4)</text>
<text x="159.4" y="119.5">PJ7</text>
<text x="167.9" y="118.1">79</text>
<text x="89.1" y="125.2">37</text>
<text x="89.1" y="121.6">36</text>
<text x="96.3" y="123">PL1 (ICP5)</text>
<text x="141.6" y="123">PJ6 (PCINT15)</text>
<text x="167.9" y="125.2">68</text>
<text x="167.9" y="121.6">69</text>
<text x="89.1" y="128.7">38</text>
<text x="96.3" y="126.6">PL2 (T5)</text>
<text x="96.3" y="130.1">PL3 (OC5A)</text>
<text x="141.6" y="126.6">PJ5 (PCINT14)</text>
<text x="141.6" y="130.1">PJ4 (PCINT13)</text>
<text x="167.9" y="128.7">67</text>
<text x="89.1" y="132.2">39</text>
<text x="89.1" y="135.7">40</text>
<text x="96.3" y="133.6">PL4 (OC5B)</text>
<text x="96.3" y="137.2">PL5 (OC5C)</text>
<text x="132.9" y="137.2">PJ2 (XCK3PCINT11)</text>
<text x="141.6" y="133.6">PJ3 (PCINT12)</text>
<text x="167.9" y="132.2">66</text>
<text x="167.9" y="135.7">65</text>
<text x="89.1" y="139.3">41</text>
<text x="89.1" y="142.8">42</text>
<text x="96.3" y="140.7">PL6</text>
<text x="133" y="140.7">PJ1 (TXD3PCINT10)</text>
<text x="167.9" y="142.8">63</text>
<text x="167.9" y="139.3">64</text>
<text x="80.1" y="149.3">SCL</text>
<text x="89.1" y="149.9">43</text>
<text x="96.3" y="144.2">PL7</text>
<text x="134.7" y="144.2">PJ0 (RXD3PCINT9)</text>
<text x="167.9" y="149.9">60</text>
<text x="80.1" y="152.9">SDA</text>
<text x="89.1" y="153.4">44</text>
<text x="96.3" y="154.8">PD1 (SDAINT1)</text>
<text x="96.3" y="151.3">PD0 (SCLINT0)</text>
<text x="148.4" y="154.8">PC6 (A14)</text>
<text x="148.4" y="151.3">PC7 (A15)</text>
<text x="167.9" y="153.4">59</text>
<text x="80.1" y="156.4">TX1</text>
<text x="80.1" y="159.9">RX1</text>
<text x="89.1" y="156.9">45</text>
<text x="89.1" y="160.4">46</text>
<text x="96.3" y="158.3">PD2 (RXD1INT2)</text>
<text x="96.3" y="161.9">PD3 (TXD1INT3)</text>
<text x="148.4" y="161.9">PC4 (A12)</text>
<text x="148.4" y="158.3">PC5 (A13)</text>
<text x="167.9" y="160.4">57</text>
<text x="167.9" y="156.9">58</text>
<text x="89.1" y="164">47</text>
<text x="89.1" y="167.5">48</text>
<text x="96.3" y="165.4">PD4 (ICP1)</text>
<text x="148.4" y="165.4">PC3 (A11)</text>
<text x="167.9" y="167.5">55</text>
<text x="167.9" y="164">56</text>
<text x="89.1" y="171">49</text>
<text x="96.3" y="168.9">PD5 (XCK1)</text>
<text x="96.3" y="172.4">PD6 (T1)</text>
<text x="148.4" y="168.9">PC2 (A10)</text>
<text x="150.4" y="172.4">PC1 (A9)</text>
<text x="167.9" y="171">54</text>
<text x="89.1" y="174.6">50</text>
<text x="96.3" y="176">PD7 (T0)</text>
<text x="150.4" y="176">PC0 (A8)</text>
<text x="167.9" y="174.6">53</text>
<text x="89.1" y="185.1">29</text>
<text x="91.1" y="181.6">1</text>
<text x="96.3" y="183">PG5 (OC0B)</text>
<text x="89.1" y="188.7">28</text>
<text x="96.3" y="190.1">PG3 (TOSC2)</text>
<text x="96.3" y="186.5">PG4 (TOSC1)</text>
<text x="89.1" y="195.7">52</text>
<text x="89.1" y="192.2">70</text>
<text x="96.3" y="197.1">PG1 (RD)</text>
<text x="96.3" y="193.6">PG2 (ALE)</text>
<text x="89.1" y="199.2">51</text>
<text x="96.3" y="200.7">PG0 (WR)</text>
<text x="89.1" y="209.8">30</text>
<text x="156.5" y="207.7">AREF</text>
<text x="167.9" y="206.3">98</text>
<text x="96.3" y="211.2">RESET</text>
<text x="89.1" y="216.9">34</text>
<text x="89.1" y="220.4">33</text>
<text x="96.3" y="218.3">XTAL1</text>
<text x="96.3" y="221.8">XTAL2</text>
<text x="424" y="262.2">IN1</text>
<text x="424" y="265.7">IN2</text>
<text x="424" y="269.3">IN3</text>
<text x="424" y="272.8">IN4</text>
<text x="424" y="276.3">ENA</text>
<text x="424" y="279.9">ENB</text>
<text x="491.7" y="285.7">1</text>
<text x="495.2" y="287.4">Sense A</text>
<text x="477" y="288.7">OUT1</text>
<text x="477" y="292.2">OUT2</text>
<text x="491.7" y="292.7">3</text>
<text x="491.7" y="289.2">2</text>
<text x="495.2" y="291">OUT 1</text>
<text x="480.5" y="299.3">IN1</text>
<text x="491.7" y="299.8">5</text>
<text x="491.7" y="296.3">4</text>
<text x="495.2" y="298">VS</text>
<text x="495.2" y="294.5">OUT 2</text>
<text x="480.5" y="302.8">ENA</text>
<text x="491.7" y="303.3">6</text>
<text x="495.2" y="305.1">Enable A</text>
<text x="495.2" y="301.6">Input 1</text>
<text x="429.3" y="311.6">OUT1</text>
<text x="480.5" y="306.3">IN2</text>
<text x="491.7" y="306.8">7</text>
<text x="495.2" y="308.6">Input 2</text>
<text x="429.3" y="315.1">OUT2</text>
<text x="480.5" y="316.9">IN3</text>
<text x="489.7" y="317.4">10</text>
<text x="429.3" y="318.7">OUT3</text>
<text x="429.3" y="322.2">OUT4</text>
<text x="478.7" y="320.4">ENB</text>
<text x="480.5" y="324">IN4</text>
<text x="489.7" y="321">11</text>
<text x="495.2" y="322.7">Enable B</text>
<text x="495.2" y="319.2">Input 3</text>
<text x="477" y="327.5">OUT3</text>
<text x="489.7" y="328">13</text>
<text x="489.7" y="324.5">12</text>
<text x="495.2" y="329.8">Out3</text>
<text x="495.2" y="326.2">Input 4</text>
<text x="477" y="331">OUT4</text>
<text x="489.7" y="335.1">15</text>
<text x="489.7" y="331.5">14</text>
<text x="495.2" y="333.3">Out4</text>
<text x="495.2" y="336.8">Sense B</text>
</g>
<g font-size="3.2">
<text x="478" y="24.3">1</text>
<text x="478" y="27.8">2</text>
<text x="478" y="31.3">3</text>
<text x="549.9" y="31">1</text>
<text x="549.9" y="35.2">2</text>
<text x="549.9" y="38.7">3</text>
<text x="338.3" y="44.4" transform="rotate(-90 338.3 44.4)">2</text>
<text x="476.2" y="47.2">1</text>
<text x="549.9" y="42.3">4</text>
<text x="476.2" y="50.7">2</text>
<text x="338.3" y="56.6" transform="rotate(-90 338.3 56.6)">1</text>
<text x="476.2" y="54.3">3</text>
<text x="476.2" y="71.9">1</text>
<text x="548.1" y="68">1</text>
<text x="476.2" y="75.4">2</text>
<text x="548.1" y="72.2">2</text>
<text x="548.1" y="75.8">3</text>
<text x="476.2" y="79">3</text>
<text x="548.1" y="79.3">4</text>
<text x="157.5" y="214.8">GND</text>
<text x="167.9" y="213.4">99</text>
<text x="157.5" y="218.3">GND</text>
<text x="157.5" y="221.8">GND</text>
<text x="167.9" y="216.9">81</text>
<text x="167.9" y="220.4">62</text>
<text x="157.5" y="225.4">GND</text>
<text x="167.9" y="227.5">11</text>
<text x="167.9" y="223.9">32</text>
<text x="157.5" y="228.9">GND</text>
<text x="416" y="264.2">1</text>
<text x="416" y="267.7">2</text>
<text x="416" y="271.2">3</text>
<text x="416" y="274.7">4</text>
<text x="416" y="278.3">5</text>
<text x="416" y="281.8">6</text>
<text x="491.7" y="310.4">8</text>
<text x="363.6" y="313.2">1</text>
<text x="363.6" y="317.4">2</text>
<text x="491.7" y="313.9">9</text>
<text x="495.2" y="315.7">VSS</text>
<text x="495.2" y="312.1">GND</text>
<text x="363.6" y="321">3</text>
<text x="363.6" y="324.5">4</text>
</g>
<g font-size="3.2" fill="#f00">
<text x="158.1" y="183">VCC</text>
<text x="167.9" y="181.6">80</text>
<text x="167.9" y="185.1">61</text>
<text x="158.1" y="190.1">VCC</text>
<text x="158.1" y="186.5">VCC</text>
<text x="167.9" y="188.7">31</text>
<text x="158.1" y="193.6">VCC</text>
<text x="167.9" y="192.2">10</text>
<text x="156" y="200.7">AVCC</text>
<text x="167.9" y="199.2">100</text>
</g>
</svg>
